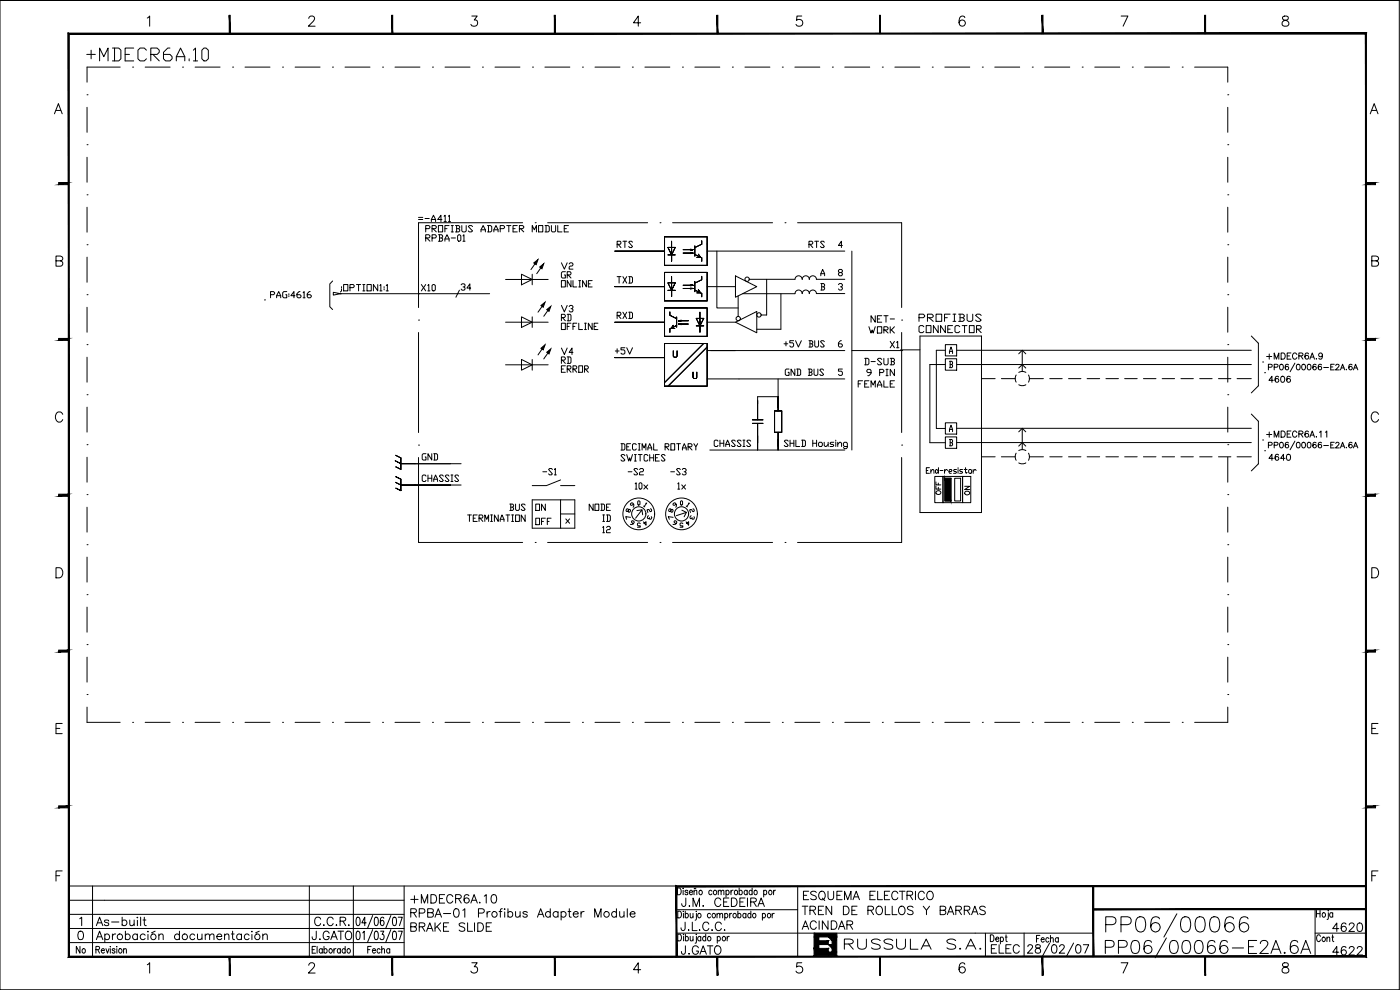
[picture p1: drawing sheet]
<svg xmlns="http://www.w3.org/2000/svg" width="420mm" height="297mm" viewBox="0 0 420 297" stroke-linecap="round" stroke-linejoin="round" font-family="sans-serif">
<!-- layer: 2 -->
<g fill="none" stroke="#000" stroke-width=".3">
<path d="M26.1 28.4h.1M26.1 20.1v4.6M26.1 32.2v7.5M69.8 20.1h.1M73.5 20.1h7.5M84.8 20.1h.1M88.6 20.1h7.5M99.8 20.1h.1M103.5 20.1h7.5M114.8 20.1h.1M118.5 20.1h7.5M129.8 20.1h.1"/>
<path d="M133.6 20.1h7.5M144.8 20.1h.1M148.5 20.1h7.5M159.8 20.1h.1M163.5 20.1h7.5M174.8 20.1h.1M178.6 20.1h7.5M189.8 20.1h.1M193.5 20.1h7.5M204.8 20.1h.1M208.5 20.1h7.5M219.8 20.1h.1"/>
<path d="M223.6 20.1h7.5M234.8 20.1h.1M238.5 20.1h7.5M249.8 20.1h.1M253.5 20.1h7.5M264.8 20.1h.1M268.6 20.1h7.5M279.8 20.1h.1M283.5 20.1h7.5M294.8 20.1h.1M298.5 20.1h7.5M309.8 20.1h.1"/>
<path d="M313.5 20.1h7.6M324.8 20.1h.1M328.5 20.1h7.5M339.8 20.1h.1M343.5 20.1h7.5M354.8 20.1h.1M358.5 20.1h10v4.6M368.5 28.4h.1M368.5 32.2v7.5M26.1 58.4h.1M26.1 43.4h.1M26.1 47.2v7.5"/>
<path d="M368.5 43.4h.1M368.5 58.4h.1M368.5 47.2v7.5M26.1 73.4h.1M26.1 62.2v7.5M26.1 77.2v7.5M368.5 73.4h.1M368.5 62.2v7.5M368.5 77.2v7.5M26.1 88.4h.1M26.1 92.2v7.5M368.5 88.4h.1"/>
<path d="M368.5 92.2v7.5M26.1 118.4h.1M26.1 103.4h.1M26.1 107.2v7.5M368.5 103.4h.1M368.5 118.4h.1M368.5 107.2v7.5M26.1 133.4h.1M26.1 122.2v7.5M26.1 137.2v7.5M368.5 133.4h.1M368.5 122.2v7.5"/>
<path d="M368.5 137.2v7.5M26.1 148.4h.1M26.1 152.2v7.5M280.5 142.9h2.5v7.9h-2.5zM283 142.9h5.9v7.9h-5.9zM283.6 143.5h1.8v6.8h-1.8zM286.5 143.5h1.8v6.8h-1.8zM288.9 142.9h2.4v7.9h-2.4zM368.5 148.4h.1M368.5 152.2v7.5M26.1 178.4h.1M26.1 163.4h.1"/>
<path d="M26.1 167.2v7.5M368.5 163.4h.1M368.5 178.4h.1M368.5 167.2v7.5M26.1 193.4h.1M26.1 182.1v7.6M26.1 197.2v7.5M368.5 193.4h.1M368.5 182.1v7.6M368.5 197.2v7.5M26.1 208.4h.1M26.1 212.2v4.5h10"/>
<path d="M39.8 216.7h.1M43.6 216.7h7.5M54.8 216.7h.1M58.5 216.7h7.5M69.8 216.7h.1M73.5 216.7h7.5M84.8 216.7h.1M88.6 216.7h7.5M99.8 216.7h.1M103.5 216.7h7.5M114.8 216.7h.1M118.5 216.7h7.5"/>
<path d="M129.8 216.7h.1M133.6 216.7h7.5M144.8 216.7h.1M148.5 216.7h7.5M159.8 216.7h.1M163.5 216.7h7.5M174.8 216.7h.1M178.6 216.7h7.5M189.8 216.7h.1M193.5 216.7h7.5M204.8 216.7h.1M208.5 216.7h7.5"/>
<path d="M219.8 216.7h.1M223.6 216.7h7.5M234.8 216.7h.1M238.5 216.7h7.5M249.8 216.7h.1M253.5 216.7h7.5M264.8 216.7h.1M268.6 216.7h7.5M279.8 216.7h.1M283.5 216.7h7.5M294.8 216.7h.1M298.5 216.7h7.5"/>
<path d="M309.8 216.7h.1M313.5 216.7h7.6M324.8 216.7h.1M328.5 216.7h7.5M339.8 216.7h.1M343.5 216.7h7.5M354.8 216.7h.1M368.5 208.4h.1M368.5 212.2v4.5h-10M245.7 281.1v1.2M245.7 283.4v1.2"/>
</g>
<!-- layer: SOSED_DECORATIVE -->
<g fill="none" stroke="#000" stroke-width=".3">
<path d="M160.6 79.1l-1.3 1.8M184.5 75.3h14.9h-14.9M199.4 79.6h12.8h-12.8M199.4 71.1v8.5v-8.5M200.4 76.5h2.2h-2.2M200.4 74.2h2.2h-2.2l1.1 2.3zM201.5 76.5l1.1-2.3-1.1 2.3M201.5 78.3v-3.3v3.3M201.5 72.4v5.9v-5.9M205 74.9h2.9h-2.9M205 75.9h2.9h-2.9M207.2 75.7l.7 .2-.7 .2"/>
<path d="M207.2 74.7l.7 .2-.7 .2M207.3 75.9h.6M207.3 74.9h.6M208.5 76.9v-3.1v3.1M209.1 77.2h1.2h-1.2M210.3 77.2l-.7-.9 .7 .9M210.6 77.4l-2.1-1 2.1 1M210.6 73.3l-2.1 1 2.1-1M210.6 78.4v-1v1M210.6 72.2v1.1v-1.1M212.2 71.1h-12.8h12.8M212.2 79.6v-6.4v6.4"/>
<path d="M212.2 73.2v-2.1v2.1M212.2 75.3h41.3M215.1 75.3v17.1h6.4M252.8 73.6h-1.2l.9-1.2v1.9M255.7 75.3v59.7M99.8 84.3l-.8 .9v6.8l.8 .9M102.2 88.1h44.7M151.7 83.8h12.8M151.7 96.7h12.8M156.5 82.3l3.2 1.5-3.2 1.7zM156.5 95.1l3.2 1.6-3.2 1.5zM159.7 82.3v3.2"/>
<path d="M159.7 95.1v3.1M162.3 80.4l-1.2 1.7M162.7 91.9l-1.2 1.8M164.4 93.2l-1.2 1.7M173.7 97v1.9h1.1M173.7 84.2h.5M173.7 86.1h.5M174 84.2v1.9M175.4 97h.6M175.4 98.9h.6M175.7 97v1.9M176 84.2v1.9l-1.2-1.9v1.9"/>
<path d="M176.6 85.2h.5M177.7 97v1.9l-1.1-1.9v1.9M177.7 84.2h-1.1v1.9h1.1M178.3 97.9h.6M179.5 97h-1.2v1.9h1.2M184.5 86h14.9h-14.9M184.5 96.7h14.9h-14.9M199.4 92.4h12.8h-12.8M199.4 90.3h12.8h-12.8M199.4 81.7v8.6v-8.6M199.4 94.5v-2.1v2.1M200.4 87.1h2.2h-2.2"/>
<path d="M200.4 84.9h2.2h-2.2l1.1 2.2zM201 99.7v-1v1M201 93.6v1l2.1 1-2.1-1zM201 98.7l2.1-1.1-2.1 1.1M201.4 98.5l.7-.9-.7 .9M201.5 87.1l1.1-2.2-1.1 2.2M201.5 83v6zM202.5 98.5h-1.1h1.1M203.1 98.2v-3.1v3.1M203.7 96.3l.8 .1M204.3 97.2h-.6h.6h-.6h.6h-.6h.6h-.6l.8 .2M204.5 96l-.8 .3h.6"/>
<path d="M204.5 97.1l-.8 .1M205 85.6h2.9h-2.9M205 86.6h2.9h-2.9M206.6 97.2h-2.9h2.9M206.6 96.3h-2.9h2.9M207.2 86.4l.7 .2-.7 .2M207.2 85.4l.7 .2-.7 .2M207.3 86.6h.6M207.3 85.6h.6M208.5 84.9l2.1-1v-1v1zM208.5 87.5v-3.1v3.1M209.1 87.9h1.2h-1.2"/>
<path d="M210.1 93.7v5.9v-5.9M210.1 99.6v-3.3v3.3M210.1 97.8l1.1-2.3-1.1 2.3M210.1 97.8l-1.1-2.3 1.1 2.3M210.3 87.9l-.7-1 .7 1M210.6 89.1v-1.1v1.1M210.6 88l-2.1-1 2.1 1M211.2 95.5h-2.2h2.2M211.2 97.8h-2.2h2.2M212.2 96.7h8.5l6.4-3.2v6.4l-6.4-3.2M212.2 92.4v8.5v-8.5M212.2 81.7h-12.8h12.8"/>
<path d="M212.2 90.3v-6.5v6.5M212.2 83.8v-2.1v2.1M212.2 86h8.5M220.7 82.8l6.4 3.2-6.4 3.2zM221.5 88.8v6.2M222.9 88.1h15.7M224.8 83.8h13.8a1.08 1.08 0 0 1 1.1-1.1 1.08 1.08 0 0 1 1 1.1 1.08 1.08 0 0 1 1.1-1.1 1.08 1.08 0 0 1 1.1 1.1M230.1 83.8v10.7h-1.7M234.4 88.1v10.7h-7.3M238.6 88.1a1.08 1.08 0 0 1 1.1-1.1 1.08 1.08 0 0 1 1 1.1 1.08 1.08 0 0 1 1.1-1.1 1.08 1.08 0 0 1 1.1 1.1M245 83.8h8.5M245 88.1h8.5"/>
<path d="M245 83.8a1.08 1.08 0 0 0-1.1-1.1 1.08 1.08 0 0 0-1 1.1M245 88a1.08 1.08 0 0 0-1.1-1 1.08 1.08 0 0 0-1 1.1M246.3 82.7v-.6l.6-1.3 .6 1.3v.6M246.3 85.1h.9l.3 .3-.3 .6M246.3 82.1h1.2M246.6 86h.6l.3 .7-.3 .3h-.9M246.6 85.1v1.9M251.6 85.4l.3-.3h.6l.3 .7-.6 .2M251.9 81.8l-.3-.7 .3-.3h.6l.3 .7-.3 .3h-.6l-.3 .3 .3 .6h.6l.3-.3-.3-.6M252.5 86l.3 .4-.3 .6h-.6l-.3-.3M151.7 109.5h12.8M156.5 107.9l3.2 1.6-3.2 1.6z"/>
<path d="M159.7 107.9v3.2M162.7 104.7l-1.2 1.8M164.4 105.9l-1.2 1.8M184.5 107.3h14.9h-14.9M199.4 100.9v-6.4v6.4M199.4 114.8l11.8-11.7-11.8 11.7M199.4 115.9h12.8h-12.8M199.4 103.1v12.8v-12.8M199.4 103.1h12.8M200.5 115.9l11.7-11.8-11.7 11.8M202.1 105.3v1.6l.2 .3h.6l.3-.3v-1.6v1.6l-.3 .3h-.6l-.2-.3zM208 111.7v1.6l.3 .3h.6l.2-.3v-1.6v1.6l-.2 .3h-.6l-.3-.3z"/>
<path d="M212.2 100.9h-12.8h12.8M212.2 115.9v-12.8v12.8M212.2 105.2h41.3M212.2 113.7h41.3M233.5 113.7v9.6v-4.3h-6.1v2.2M252.5 102.2h-.3l-.6 .7v.9l.3 .3h.6l.3-.3-.3-.6h-.9M252.8 110.7h-1.2v.7h.9l.3 .3v.6l-.3 .3h-.6l-.3-.3M255.7 105.2h14.9M120.3 139.1l-1.7-.9 1.7 .9M120.3 137.4l-1.7-.8 1.7 .8M124.6 139.1h-4.3h4.3M124.6 139.1h13.8"/>
<path d="M187.5 136.7l-.3-.3h-.6l-.2 .3 1.1 1.3-.3 .3h-.6l-.2-.3M188.1 136.4l.6 1.9 .3-.9 .2 .9 .6-1.9M190.7 136.4v1.9M192.1 136.4v1.9M194.4 136.7l-.3-.3h-.6l-.2 .3v1.3l.2 .3h.6l.3-.3M195 136.4v1.9M196.2 136.4v1.9M197.9 136.4h-1.2v1.9h1.2M199.6 136.7l-.3-.3h-.5l-.3 .3 1.1 1.3-.3 .3h-.5l-.3-.3M213 135h40.5M225.8 126h3.2h-3.2M227.4 127v5.9v-5.9"/>
<path d="M227.4 120.1v5.9v-5.9M229 127h-3.2h3.2M232.5 129.7v-6.4v6.4M232.5 123.3h2.1h-2.1M234.6 123.3v6.4v-6.4M234.6 129.7h-2.1h2.1M243.9 133h1.2M245.1 132.1v1.9M245.9 132.7h.6l.3 .3v.6l-.3 .4h-.6l-.2-.4v-.6zM247.4 132.7v.9l.2 .4h.3l.6-.7M248.5 132.7v1.3M250.2 132.7h-.8l-.3 .3 .3 .3h.6l.2 .3-.2 .4h-.9"/>
<path d="M250.8 132.1v.3M250.8 132.7v1.3M251.4 133.3l.6-.6h.3l.3 .3v1M251.4 132.7v1.3M254.3 134h-.9l-.3-.4v-.6l.3-.3h.6l.3 .3v1.3l-.3 .3h-.6l-.3-.3M120.3 140.8l-1.7-.8 1.7 .8M120.3 140.8v-3.4v3.4M120.3 143.8l-1.7-.9 1.7 .9M120.3 145.5l-1.7-.8 1.7 .8M120.3 143.8v3.4l-1.7-.8 1.7 .8zM124.6 145.5h-4.3h4.3M127.8 142.9l-.2-.4h-.6l-.3 .4v1.2l.3 .4h.6l.2-.4"/>
<path d="M128.4 142.5v2M128.4 143.5h1.2M129.6 142.5v2M130.2 144.5v-.7l.5-1.3 .6 1.3v.7M130.2 143.8h1.1M133.1 142.9l-.3-.4h-.6l-.3 .4 1.2 1.2-.3 .4h-.6l-.3-.4M134.7 142.9l-.2-.4h-.6l-.3 .4 1.1 1.2-.2 .4h-.6l-.3-.4M135.3 145.5h-10.7h13.8M135.3 142.5h.6M135.3 144.5h.6M135.6 142.5v2M137.6 142.9l-.2-.4h-.6l-.3 .4 1.1 1.2-.2 .4h-.6l-.3-.4"/>
<path d="M140.3 154.5h1.2M140.9 154.5v1.9M142 155.5h.6M143.2 154.5h-1.2v1.9h1.2M143.8 155.5h.9l.2-.3-.2-.7h-.9v1.9M144.1 155.5l.8 .9M145.5 156.4v-1.9l.6 1.3 .5-1.3v1.9M147.2 154.5h.6M147.2 156.4h.6M147.5 154.5v1.9M149.5 154.5v1.9l-1.1-1.9v1.9M150.1 156.4v-.6l.6-1.3 .6 1.3v.6"/>
<path d="M152.4 154.5v1.9M153.5 156.4h.6M153.8 154.5v1.9M154.7 154.5h1.2v1.9h-1.2zM157.6 154.5v1.9l-1.2-1.9v1.9M159.7 150h12.8v8.5h-12.8zM168.2 144l-4.2 1.7h-4.3M168.2 145.7h4.3M168.2 154.2h4.3M168.2 150v8.5M169.8 155.7l1.1 1.3M170.9 155.7l-1.1 1.3"/>
<path d="M192.7 153l-1.6 .2M192.9 154.5l-.2-1.5-1.9 2.5M206 153.7l-3 1"/>
<circle cx="221.6" cy="95.6" r=".66"/>
<circle cx="224.2" cy="83.8" r=".66"/>
<circle cx="227.8" cy="94.5" r=".66"/>
<circle cx="191.7" cy="154.2" r="4.8"/>
<circle cx="191.7" cy="154.2" r="2.14"/>
<circle cx="204.5" cy="154.2" r="4.8"/>
<circle cx="204.5" cy="154.2" r="2.14"/>
</g>
<!-- layer: SOSED_CIRCUIT -->
<g fill="none" stroke="#000" stroke-width=".3">
<path d="M156.8 66.8h-31.2v25.5M164.3 66.8h30.1M198.1 66.8h.1M201.8 66.8h30.1M235.6 66.8h.1M239.4 66.8h31.2v25.5M100 87.7l2.2 .4-2.2 .4zM102.2 88.1h.1M102.5 86.6v.7l-.3 .3M102.5 86v.3M103.1 85.4h1.3v1.9h-1.3zM105 86.3h1l.3-.6-.3-.3h-1v1.9"/>
<path d="M107 85.4h1.2M107.6 85.4v1.9M108.9 85.4h.6M108.9 87.3h.6M109.2 85.4v1.9M110.2 85.4h1.2v1.9h-1.2zM113.4 85.4v1.9l-1.3-1.9v1.9M114 85.7l.3-.3v1.9M114 87.3h.6M115.3 86v.3M115.3 86.6v.4M115.9 85.7l.3-.3v1.9"/>
<path d="M115.9 87.3h.6M125.6 96h.1M125.6 99.8v30M270.6 99.8v30M125.6 137.3v25.5h31.2M270.6 133.5h.1M270.6 137.3v25.5h-31.2M191.4 150.5l.2-.2 .5 .2v.8l-.3 .2-.4-.2zM192.2 157.1l-.3-.2-.6 .2 .2 .7h.7v.4h-.9M204.2 150.5l.2-.2 .5 .2v.8l-.3 .2-.4-.2zM204.9 157.1l-.2-.2-.6 .2 .2 .7h.6v.4h-.8M160.6 162.8h.1"/>
<path d="M164.3 162.8h30.1M198.1 162.8h.1M201.8 162.8h30.1M235.6 162.8h.1"/>
</g>
<!-- layer: SOSED_DECORATIVE -->
<path d="M160.2 78.9l1.3-1-.6 1.5zM162 80.1l1.2-1-.6 1.5zM162.3 91.7l1.3-1-.6 1.5zM164.1 92.9l1.2-1-.5 1.5zM162.3 104.5l1.3-1.1-.6 1.6zM164.1 105.7l1.2-1-.5 1.5z" fill="#000" stroke="#000" stroke-width=".3"/>
<!-- layer: 9 -->
<g fill="none" stroke="#000" stroke-width=".3">
<path d="M79.4 90h.1M81.2 88.4h.9l.3-.6-.3-.3h-.9v1.9M83 89.4v-.7l.7-1.2 .5 1.2v.7M83 88.7h1.2M86.1 87.5h-.9l-.4 .3v1.2l.4 .4h.9v-1h-.3M86.7 88.1v.3M86.7 88.7v.3M88.5 88.7h-1.2l.9-1.2v1.9M90 87.5h-.3l-.6 .6v.9l.4 .4h.5l.3-.7-.3-.3h-.9M91 87.8l.3-.3v1.9M91 89.4h.6M93.1 87.5h-.3l-.6 .6v.9l.3 .4h.6l.3-.4-.3-.6h-.9"/>
<path d="M380.7 110.2l.9-.1 .1-.7-1-.1v1.7M382.4 110.2l1-.1 .1-.7-1.1-.1v1.7M384.3 109.4l.2-.1a.88 .88 0 0 1 .7 .8 .88 .88 0 0 1-.7 .9l-.2-.1-.3-.6zM386.7 109.5l-.1-.1a.83 .83 0 0 0-1 .6 .83 .83 0 0 0 .6 1 .53 .53 0 0 0 .5-.5 .53 .53 0 0 0-.4-.6 .53 .53 0 0 0-.6 .5M388.6 109l-1.4 2.5M389.3 109.4l.3-.1a.88 .88 0 0 1 .6 .8 .88 .88 0 0 1-.6 .9l-.3-.1-.3-.6zM390.9 109.4l.3-.1a.88 .88 0 0 1 .6 .8 .88 .88 0 0 1-.6 .9l-.3-.1-.2-.6zM392.6 109.4l.2-.1a.87 .87 0 0 1 .7 .8 .87 .87 0 0 1-.7 .9l-.5-.7zM395 109.5l-.1-.1a.83 .83 0 0 0-1 .6 .83 .83 0 0 0 .6 1 .53 .53 0 0 0 .5-.5 .53 .53 0 0 0-.4-.6 .53 .53 0 0 0-.6 .5M396.6 109.5l-.1-.1a.83 .83 0 0 0-1 .6 .83 .83 0 0 0 .6 1 .53 .53 0 0 0 .6-.5 .53 .53 0 0 0-.5-.6 .53 .53 0 0 0-.6 .5M399.4 110.1h.6M400.4 109.3h-1v1.7h1"/>
<path d="M400.9 109.7a.51 .51 0 0 1 .5-.4 .51 .51 0 0 1 .5 .3l-.3 .6-.8 .8h1.2M402.3 111l.6-1.7 .7 1.7M402.5 110.4h.9M404.1 110.8v.2zM405.8 109.5l-.1-.1a.83 .83 0 0 0-1 .6 .83 .83 0 0 0 .6 1 .53 .53 0 0 0 .5-.5 .53 .53 0 0 0-.4-.6 .53 .53 0 0 0-.6 .5M406.2 111l.6-1.7 .7 1.7M406.4 110.4h.8M380.7 133.6l.9-.1 .2-.5-.4-.3h-.7v1.7M382.4 133.6l1-.1 .1-.5-.4-.3h-.7v1.7M384.3 132.8l.2-.1a.88 .88 0 0 1 .7 .8 .88 .88 0 0 1-.7 .9l-.2-.1-.3-.6zM386.7 132.9l-.3-.2a.81 .81 0 0 0-.8 .9 .81 .81 0 0 0 .9 .7 .54 .54 0 0 0 0-.9 .54 .54 0 0 0-.8 .4M388.6 132.4l-1.4 2.5"/>
<path d="M389.3 132.8l.3-.1a.88 .88 0 0 1 .6 .8 .88 .88 0 0 1-.6 .9l-.3-.1-.3-.6zM390.9 132.8l.3-.1a.88 .88 0 0 1 .6 .8 .88 .88 0 0 1-.6 .9l-.3-.1-.2-.6zM392.6 132.8l.2-.1a.87 .87 0 0 1 .7 .8 .87 .87 0 0 1-.7 .9l-.5-.7zM395 132.9l-.4-.2a.81 .81 0 0 0-.7 .9 .81 .81 0 0 0 .9 .7 .53 .53 0 0 0 0-.9 .53 .53 0 0 0-.8 .4M396.6 132.9l-.1-.1a.84 .84 0 0 0-1 .4 .84 .84 0 0 0 .4 1.1 .53 .53 0 0 0 .7-.2 .53 .53 0 0 0-.4-.8 .53 .53 0 0 0-.6 .5M400.4 132.7h-1v1.7h1M400.9 133.1a.51 .51 0 0 1 .5-.4 .51 .51 0 0 1 .5 .3l-.3 .6-.8 .8h1.2M402.3 134.4l.6-1.7 .7 1.7M402.5 133.8h.9M404 134.3h.2zM405.8 132.9l-.3-.2a.81 .81 0 0 0-.8 .9 .81 .81 0 0 0 .9 .7 .53 .53 0 0 0 0-.9 .53 .53 0 0 0-.8 .4M406.2 134.4l.6-1.7 .7 1.7"/>
<path d="M406.4 133.8h.8"/>
</g>
<!-- layer: 0 -->
<g fill="none" stroke="#000" stroke-width=".3">
<path d="M270.3 105h5.8M276.1 100.8h18.5v53h-18.5zM283.7 109.4h-4.6v23.4h4.6M283.7 105.1h-2.7v23.5h2.7M287.1 109.4h88.4M287.1 105.1h88.4M294.6 113.6h4.1M300.5 113.6h4.2M305.7 110.4l1.1-1 1 1M305.7 106.2l1.1-1.1 1 1.1M306.8 105.1v6.4M308.9 113.6h4.2"/>
<path d="M315 113.6h3.8M320.7 113.6h3.7M326.3 113.6h3.7M331.9 113.6h3.8M337.5 113.6h3.8M343.2 113.6h3.7M348.8 113.6h3.7M354.4 113.6h3.7M360 113.6h3.8M365.7 113.6h3.7M371.3 113.6h4.2M375.5 100.8l2.2 2.2v12.8l-2.2 2.1"/>
<path d="M287.1 132.8h88.4M287.1 128.5h88.4M294.6 137.1h4.1M300.5 137.1h4.2M305.7 133.8l1.1-1 1 1M305.7 129.6l1.1-1.1 1 1.1M306.8 128.5v6.4M308.9 137.1h4.2M315 137.1h3.8M320.7 137.1h3.7M326.3 137.1h3.7M331.9 137.1h3.8"/>
<path d="M337.5 137.1h3.8M343.2 137.1h3.7M348.8 137.1h3.7M354.4 137.1h3.7M360 137.1h3.8M365.7 137.1h3.7M371.3 137.1h4.2M375.5 124.2l2.2 2.2v12.8l-2.2 2.1M278 141.2h.5M278.9 140.3h-.9v1.7h.9M279.4 141.5l.4-.6h.3l.2 .3v.8M279.4 140.9v1.1"/>
<path d="M281 140.9l.6 .6-.4 .5-.4-.3zM281.6 140.3v1.7M282.1 141.2h.9M283.5 140.9v1.1M284.4 141.2l-.5-.3-.4 .6M284.8 141.5h.7l.2-.3-.2-.3h-.5l-.2 .3 .2 .8h.5M287.1 140.9h-.7l-.2 .3 .9 .5-.2 .3h-.7M287.5 140.3v.3M287.5 140.9v1.1M288.9 140.9h-.7l-.2 .3 .9 .5-.2 .3h-.7M289.3 140.9h.9M289.8 140.3v1.4l.2 .3 .2-.3"/>
<path d="M290.9 140.9h.5l.2 .3-.2 .8h-.5l-.2-.3zM292.1 140.9v1.1M292.9 141.2l-.4-.3-.4 .6"/>
</g>
<!-- layer: 102 -->
<g fill="none" stroke="#000" stroke-width=".3">
<path d="M283.7 103.4h3.4v3.4h-3.4zM283.7 107.6h3.4v3.5h-3.4zM284.9 106.1l.5-2 .5 2M284.9 108.4h.8l.2 .3-.2 .7M284.9 105.4h1M285.2 109.4h.5l.2 .6-.2 .3h-.8M285.2 108.4v1.9M305 112.5l-.3 .9 .3 1.3M305.7 115.4l1.3 .3 .9-.3M305.7 111.7l1.3-.2 .9 .2M308.7 112.5l.2 .9-.2 1.3M283.7 131.1h3.4v3.4h-3.4z"/>
<path d="M283.7 126.9h3.4v3.3h-3.4zM284.9 131.9h.8l.2 .3-.2 .6M284.9 129.5v-.7l.5-1.2 .5 1.2v.7M284.9 128.8h1M285.2 132.8h.5l.2 .7-.2 .3h-.8M285.2 131.9v1.9M305 136l-.3 .8 .3 1.3M305.7 138.9l1.3 .3 .9-.3M305.7 135.2l1.3-.3 .9 .3M308.7 136l.2 .8-.2 1.3"/>
</g>
<!-- layer: 2 -->
<g fill="#000" stroke="#000" stroke-width=".3">
<path d="M248.6 283.4h1.1v1.2zM248.6 281.1h1.1v1.2z"/>
<path d="M283.5 143.5l1.9 6.8v-6.8zM283.5 143.5l1.9 6.8h-1.9z"/>
<path d="M245.7 281.1l-1.4 3.5h1.4zM244.3 281.1h1.4l-1.4 3.5z"/>
<path d="M245.7 282.3v1.1l2.9-1.1zM245.7 283.4l2.9-1.1v1.1z"/>
<path d="M244.3 286.8l4.3-2.2v2.2zM244.3 284.6v2.2l4.3-2.2z"/>
<path d="M249.7 281.1v4.6l1.4-4.6zM251.1 281.1v4.6h-1.4z"/>
<path d="M248.6 285.7l2.5 1.1v-1.1zM248.6 285.7l2.5 1.1h-2.5z"/>
</g>
<!-- layer: 1 -->
<g fill="none" stroke="#000" stroke-width=".3">
<path d="M44.2 5.4l.7-.6v3.1M92.7 5.5l.6-.7h.6l.4 .3a.99 .99 0 0 1-.3 1.3l-1.5 1.5h2.1M141.6 4.8h1.6l-.9 1.2a.96 .96 0 0 1 1.1 1.1 .96 .96 0 0 1-1.3 .8l-.5-.2-.3-.4M192.3 6.8h-2.2l1.5-2v3.1M240.6 4.8h-1.4l-.1 1.3a1.08 1.08 0 0 1 1.6 0 1.08 1.08 0 0 1-.3 1.6 1.08 1.08 0 0 1-1.5-.4M289.6 5.3a.81 .81 0 0 0-1.3-.3 1.77 1.77 0 0 0 .4 2.9 .94 .94 0 0 0 1-.9 .94 .94 0 0 0-.9-1 .94 .94 0 0 0-1 .8M336.5 4.8h2l-1.4 3.1M385.1 5a.61 .61 0 0 0 .2 1 1.1 1.1 0 0 1 1.3 .4 1.1 1.1 0 0 1-.1 1.3 1.27 1.27 0 0 1-1.7-.4 1.15 1.15 0 0 1 1.4-1.3 .64 .64 0 0 0 .3-1l-.4-.2zM16.3 34.1l1.2-3 1.2 3M16.8 33.1h1.4M411.2 34.1l1.2-3 1.2 3M411.7 33.1h1.4"/>
<path d="M16.8 78.3l1.7-.2a.68 .68 0 0 0 0-1.1l-1.7-.2v3.1h1.3a.81 .81 0 0 0 .8-.8 .81 .81 0 0 0-.8-.8M411.7 78.3l1.7-.2a.68 .68 0 0 0 0-1.1l-1.7-.2v3.1h1.3a.8 .8 0 0 0 .7-.5 .8 .8 0 0 0-.1-.8l-.6-.3M18.8 124.3a1.14 1.14 0 0 0-1.2-.7 1.14 1.14 0 0 0-1 1.1v.8a1.13 1.13 0 0 0 .9 1.2 1.13 1.13 0 0 0 1.3-.8M413.7 124.3a1.14 1.14 0 0 0-1.3-.7 1.14 1.14 0 0 0-.9 1.1v.8a1.13 1.13 0 0 0 .9 1.2 1.13 1.13 0 0 0 1.3-.8M16.8 170.3h1a1.62 1.62 0 0 1 1.1 1.6 1.62 1.62 0 0 1-1.1 1.5h-1zM411.7 170.3h1a1.62 1.62 0 0 1 1.1 1.6 1.62 1.62 0 0 1-1.1 1.5h-1zM16.8 218.6h1.1M18.7 217.1h-1.9v3h1.9M411.7 218.6h1.1M413.6 217.1h-1.9v3h1.9M16.8 262.7h1.1M18.7 261.3h-1.9v3.1"/>
<path d="M20.7 270.1h100.6M20.7 274.3h100.6M20.7 278.6h100.6M20.8 265.8h182.2M27.8 265.8v21.2M92.8 265.8v21.2M106 265.8v21.2M121.3 265.8v21.2M203 273h36.4M203 280h125.1M203.3 266.4a1.02 1.02 0 0 1 1.2 1 1.02 1.02 0 0 1-1.2 1.1zM203.4 273.4a1.02 1.02 0 0 1 1.1 1 1.02 1.02 0 0 1-1.1 1z"/>
<path d="M205 266.4v.2zM205.1 274.1v1.3M205.7 274.3l.1-.2a.6 .6 0 0 1 .8 .6 .6 .6 0 0 1-.8 .6l-.1-.2M205.7 273.4v2M207.1 274.1l.1 1.2 .4 .1 .4-.4M208 274.1v1.3M209 274.1v1.6l-.4 .4M213.2 274.3l-.1-.2a.61 .61 0 0 0-.8 .6 .61 .61 0 0 0 .8 .6l.1-.2M215.2 274.4l.4-.3h.3l.1 1.3M215.2 274.1v1.3M216 274.4l.4-.3h.4l.1 1.3M217.5 274.3l.2-.2a.6 .6 0 0 1 .7 .6 .6 .6 0 0 1-.7 .6l-.2-.2"/>
<path d="M217.5 274.1v2M219 274.1v1.3M221.4 274.3l.2-.2a.6 .6 0 0 1 .8 .6 .6 .6 0 0 1-.8 .6l-.2-.2M221.4 273.4v2M221.8 266.4v2.1M223.9 274.3l-.2-.2a.6 .6 0 0 0-.8 .6 .6 .6 0 0 0 .8 .6l.2-.2M223.9 274.1v1.3M225.3 274.3l-.1-.2a.6 .6 0 0 0-.8 .6 .6 .6 0 0 0 .8 .6l.1-.2M225.3 273.4v2M225.7 266.4v2.1M228.8 274.3l.2-.2a.6 .6 0 0 1 .8 .6 .6 .6 0 0 1-.8 .6l-.2-.2M228.8 274.1v2"/>
<path d="M231.7 274.1v1.3M232.7 267.1l-.3 .1-.2 .5M239.4 265.9v21.1M307.3 280v7M394.7 280h15.3M394.7 272.7v14.3M395.1 273.2v2M395.1 274.1h1.1M396.2 273.2v2M398.7 273.2v.1zM411.7 262.7h1.1M413.6 261.3h-1.9v3.1"/>
<path d="M20.7 282.8h100.6M28.8 284.9l.9-.1 .1-.7-1-.1v2M29.3 284.9l.6 1.1M30.4 285.2h.9l-.1-.4a.59 .59 0 0 0-.8 .5 .59 .59 0 0 0 .8 .6l.1-.2M31.8 284.6l.5 1.4 .4-1.4M33.1 284v.1zM33.1 284.6v1.4M34.5 284.9l-.3-.3-.5 .1v.4l.7 .3 .1 .3-.3 .3-.5-.3M35.1 284v.1zM35.1 284.6v1.4M37.1 285l.4-.4 .3 .1 .1 1.3M37.1 284.6v1.4"/>
<path d="M44.2 289.5l.7-.6v3.1M92.7 289.6l.1-.4 .5-.3h.6l.4 .3a.99 .99 0 0 1-.3 1.3l-1.5 1.5h2.1M94.7 284h-1v2h1M95.2 284v2M96.7 284.9a.63 .63 0 0 0-1 .3 .63 .63 0 0 0 .7 .8l.3-.3M96.7 284.6v1.4M97.2 284.9a.63 .63 0 0 1 1.1 .3 .63 .63 0 0 1-.7 .8l-.4-.3M97.2 284v2M100.2 284.6v1.4M102.2 284.9a.58 .58 0 0 0-.9-.1 .58 .58 0 0 0 0 .9l.3 .3 .6-.3M102.2 284.6v1.4M103.6 284.9a.57 .57 0 0 0-.9-.1 .57 .57 0 0 0 0 .9l.4 .3 .5-.3"/>
<path d="M103.6 284v2M110.4 284.9h.6M111.4 284h-1v2M111.8 285.2h.9a.48 .48 0 0 0-.5-.6 .48 .48 0 0 0-.4 .6l.3 .8 .6-.3M114.1 284.9a.58 .58 0 0 0-.9-.1 .58 .58 0 0 0 0 .9l.3 .3 .6-.3M114.6 285l.3-.4 .4 .1 .1 1.3M114.6 284v2M117 284.9a.63 .63 0 0 0-1.1 .3 .63 .63 0 0 0 .7 .8l.4-.3M117 284.6v1.4M141.6 288.9h1.6l-.9 1.2a.98 .98 0 0 1 1.1 1.1 .98 .98 0 0 1-1.3 .8l-.5-.2-.3-.4M192.3 290.9h-2.2l1.5-2v3.1M203.4 280.3a1.02 1.02 0 0 1 1.1 1 1.02 1.02 0 0 1-1.1 1z"/>
<path d="M205.1 280.3v.2zM205.7 280.3v2M209 280.3v.2zM211.8 280.3v2M240.6 288.9h-1.4l-.1 1.3a1.08 1.08 0 0 1 1.6 0 1.08 1.08 0 0 1-.3 1.6 1.08 1.08 0 0 1-1.5-.4M289.6 289.3a.81 .81 0 0 0-1.3-.3 1.74 1.74 0 0 0 .5 3 .95 .95 0 0 0 .9-1 .95 .95 0 0 0-.9-.9 .95 .95 0 0 0-1 .8M297.2 280.5a1.09 1.09 0 0 1 1.1 .7 1.09 1.09 0 0 1-.3 1.2l-.8 .1zM301.9 280.5v1.6l.4 .4M311.1 281.6h.6M312.1 280.7h-1v2M312.5 281.9h.9a.47 .47 0 0 0-.5-.6 .47 .47 0 0 0-.4 .6l.3 .8 .6-.3M314.8 281.6a.58 .58 0 0 0-.9-.1 .58 .58 0 0 0 0 .9l.3 .3 .6-.3"/>
<path d="M315.3 281.7l.3-.4 .4 .1 .1 1.3M315.3 280.7v2M317.6 281.6a.57 .57 0 0 0-.8-.1 .57 .57 0 0 0 0 .9l.3 .3 .5-.3M317.6 281.3v1.4M336.5 288.9h2l-1.4 3.1M385.1 289a.6 .6 0 0 0 .2 1.1 1.1 1.1 0 0 1 1.2 .4 1.1 1.1 0 0 1 0 1.3 1.18 1.18 0 0 1-1.7-.4 1.18 1.18 0 0 1 1.4-1.3 .63 .63 0 0 0 .3-1.1l-.4-.1z"/>
<circle cx="209.9" cy="274.7" r=".62"/>
<circle cx="214.2" cy="274.7" r=".62"/>
<circle cx="220.5" cy="274.7" r=".62"/>
<circle cx="226.4" cy="274.7" r=".62"/>
<circle cx="230.8" cy="274.7" r=".62"/>
<circle cx="36.1" cy="285.2" r=".62"/>
<circle cx="99.2" cy="285.2" r=".62"/>
<circle cx="104.6" cy="285.2" r=".62"/>
</g>
<g fill="#000" stroke="#000" stroke-width=".3">
<path d="M68.8 4.6v5.5h.3zM68.8 4.6h.3v5.5z"/>
<path d="M117.6 4.6v5.5h.3zM117.6 4.6h.3v5.5z"/>
<path d="M166.4 4.6v5.5h.3zM166.4 4.6h.3v5.5z"/>
<path d="M215.1 4.6v5.5h.3zM215.1 4.6h.3v5.5z"/>
<path d="M263.9 4.6v5.5h.3zM263.9 4.6h.3v5.5z"/>
<path d="M312.7 4.6v5.5h.3zM312.7 4.6h.3v5.5z"/>
<path d="M361.5 4.6v5.5h.3zM361.5 4.6h.3v5.5z"/>
<path d="M17.6 54.8v.6l2.9-.6zM17.6 55.4l2.9-.6v.6z"/>
<path d="M410 54.8v.6l2.8-.6zM410 55.4l2.8-.6v.6z"/>
<path d="M17.6 101.5v.6l2.9-.6zM17.6 102.1l2.9-.6v.6z"/>
<path d="M410 101.5v.6l2.8-.6zM410 102.1l2.8-.6v.6z"/>
<path d="M17.6 148.3v.6l2.9-.6zM17.6 148.9l2.9-.6v.6z"/>
<path d="M410 148.3v.6l2.8-.6zM410 148.9l2.8-.6v.6z"/>
<path d="M17.6 195.1v.6l2.9-.6zM17.6 195.7l2.9-.6v.6z"/>
<path d="M410 195.1v.6l2.8-.6zM410 195.7l2.8-.6v.6z"/>
<path d="M17.6 241.8v.6l2.9-.6zM17.6 242.4l2.9-.6v.6z"/>
<path d="M410 241.8v.6l2.8-.6zM410 242.4l2.8-.6v.6z"/>
<path d="M328.1 272.7v.3l81.9-.3zM328.1 273l81.9-.3v.3z"/>
<path d="M328 265.9l.3 21.1v-21.1zM328 265.9l.3 21.1h-.3z"/>
<path d="M203.2 266.1h206.8v-.3zM202.9 265.8h207.1l-206.8 .3zM202.9 265.8l.3 21.2v-20.9zM202.9 265.8l.3 21.2h-.3z"/>
<path d="M20.5 9.9v277.3l.3-.3zM20.5 9.9l.3 .3v276.7zM20.5 9.9l.3 .3 389.3-.3zM20.8 10.2l389.3-.3-.3 .3zM410.1 9.9l-.3 .3 .3 277zM409.8 10.2l.3 277-.3-.3zM20.5 287.2h389.6l-.3-.3zM20.5 287.2l.3-.3h389z"/>
<path d="M68.8 287.1v5.5h.3zM68.8 287.1h.3v5.5z"/>
<path d="M117.6 287.1v5.5h.3zM117.6 287.1h.3v5.5z"/>
<path d="M166.4 287.1v5.5h.3zM166.4 287.1h.3v5.5z"/>
<path d="M215.1 287.1v5.5h.3zM215.1 287.1h.3v5.5z"/>
<path d="M263.9 287.1v5.5h.3zM263.9 287.1h.3v5.5z"/>
<path d="M312.7 287.1v5.5h.3zM312.7 287.1h.3v5.5z"/>
<path d="M361.5 287.1v5.5h.3zM361.5 287.1h.3v5.5z"/>
</g>
<!-- layer: 10 -->
<g fill="none" stroke="#000" stroke-width=".3">
<path d="M23.7 279.5a.82 .82 0 0 1 1.2 .4 1.21 1.21 0 0 1 .1 1.4 1.21 1.21 0 0 1-1.3 .5 2.13 2.13 0 0 1 0-2.3zM23.9 275.7l.6-.5v2.5M37.6 279.4v2.5M53.8 279.4v2.5M69.8 279.4v2.1l.1 .3 .5 .1M75.6 279.4v.2zM77.8 279.4l-1.1 .5M107.1 275.3l.4-.1a1.71 1.71 0 0 1 0 2.5h-.1a2.13 2.13 0 0 1-.3-2.4zM108.8 279.9l.5-.5v2.5M109.9 276.9h-1.3l.9-1.7v2.5M111.8 274.7l-1.5 3.9M111.8 278.9l-1.5 3.9"/>
<path d="M112.6 275.3l.4-.1a1.71 1.71 0 0 1 0 2.5h-.2a2.13 2.13 0 0 1-.2-2.4zM112.6 279.5l.4-.1a1.72 1.72 0 0 1 0 2.5h-.2a2.05 2.05 0 0 1-.2-2.4zM114.2 279.4h1l-.5 1a.74 .74 0 0 1 .5 1 .74 .74 0 0 1-1.1 .3l-.1-.2M115.2 275.5l-.1-.2-.4-.1a1.55 1.55 0 0 0 .1 2.5 .86 .86 0 0 0 .5-.8 .86 .86 0 0 0-.6-.8l-.5 .4-.1 .4M117.3 274.7l-1.6 3.9M117.3 278.9l-1.6 3.9M118 275.3l.4-.1a1.47 1.47 0 0 1 .5 2l-.2 .4-.4 .1a2.13 2.13 0 0 1-.3-2.4zM118 279.5l.4-.1a2.05 2.05 0 0 1 .3 2.4l-.4 .1a2.05 2.05 0 0 1-.3-2.4zM119.5 275.2h1.2l-.8 2.5M119.5 279.4h1.2l-.8 2.5M123.3 273.8l1.5-.1 .2-.3-.2-.5-1.5-.2v2.5M125.8 274h1.1a.67 .67 0 0 0 .6-.5 .67 .67 0 0 0-.2-.7l-1.5-.1v2.5"/>
<path d="M128.4 273.8l1.4-.1 .2-.3v-.5l-1.6-.2v2.5h1.1l.5-.3v-.8l-.5-.3M130.6 275.2l.9-2.5 1 2.5M136.5 272.8a.8 .8 0 0 1 1.2 .3 1.31 1.31 0 0 1-.9 2.1 1.61 1.61 0 0 1-.3-2.4zM138.9 273.1l.6-.4v2.5M143.6 274h1.1a.68 .68 0 0 0 .6-.4 .68 .68 0 0 0-.1-.7l-1.6-.2v2.5M146.2 273.5v1.7M150.7 272.7l-.4 .1-.1 .3v2.1M151.5 273.6v1.6M152.4 273.8a.81 .81 0 0 1 1.2-.1 .81 .81 0 0 1 0 1.2 .81 .81 0 0 1-1.2-.1M152.4 272.7v2.5M154.7 273.5l.2 1.6 .6 .1 .6-.5M156.1 273.5v1.7"/>
<path d="M158.2 273.8a.78 .78 0 0 0-1.3 0l.4 .4 .8 .3 .1 .3a.73 .73 0 0 1-.6 .4 .73 .73 0 0 1-.7-.4M161.3 275.2l1-2.5 .9 2.5M161.6 274.3h1.3M165.1 273.8a.81 .81 0 0 0-1.1-.1 .81 .81 0 0 0 0 1.2 .81 .81 0 0 0 1.1-.1M165.1 272.7v2.5M167.5 273.8a.82 .82 0 0 0-1.2-.1 .82 .82 0 0 0 0 1.2 .82 .82 0 0 0 1.2-.1M167.5 273.5v1.7M168.4 273.8a.82 .82 0 0 1 1.2-.1 .82 .82 0 0 1 0 1.2 .82 .82 0 0 1-1.2-.1M168.4 273.5v2.5M170.5 273.5h.8M170.9 272.7v2.4l.5 .1M172 274.2h1.5a.81 .81 0 0 0-1.4-.4 .81 .81 0 0 0 .5 1.4h.4l.5-.4"/>
<path d="M174.4 273.5v1.7M175.3 273.5a.79 .79 0 0 0-.9 .7M178.5 275.2v-2.5l1 2.5 .9-2.5v2.5M185 273.8a.81 .81 0 0 0-1.2-.1 .81 .81 0 0 0 0 1.2 .81 .81 0 0 0 1.2-.1M185 272.7v2.5M186 273.5l.1 1.6 .6 .1 .6-.5M187.3 273.5v1.7M188.3 272.7v2.5M189.1 274.2h1.5a.81 .81 0 0 0-.9-.6 .81 .81 0 0 0-.7 .8 .81 .81 0 0 0 .7 .8l.9-.4M205.6 276.7l-.1 2.3-.4 .2-.5-.1-.2-.7M206.7 279v.2zM207.8 276.7v2.5h1.4"/>
<path d="M209.8 279.1h.3zM212.7 277.3a.94 .94 0 0 0-1-.6 .94 .94 0 0 0-.8 .9v.6a.93 .93 0 0 0 .8 1 .93 .93 0 0 0 1-.6M213.6 279.1h.2zM216.5 277.3a.94 .94 0 0 0-1.1-.6 .94 .94 0 0 0-.7 .9v.6a.93 .93 0 0 0 .7 1 .93 .93 0 0 0 1.1-.6M217.3 279.1h.3zM28.9 281.9l1-2.5 1 2.5M29.3 281.1h1.2M31.5 280.6a.81 .81 0 0 1 1.1-.1 .81 .81 0 0 1 0 1.2 .81 .81 0 0 1-1.1-.1M31.5 280.2v2.6M33.7 280.2v1.7M37.6 280.6a.81 .81 0 0 1 1.2-.1 .81 .81 0 0 1 0 1.2 .81 .81 0 0 1-1.2-.1M41.2 280.6a.81 .81 0 0 0-1.2-.1 .81 .81 0 0 0 0 1.2 .81 .81 0 0 0 1.2-.1"/>
<path d="M41.2 280.2v1.7M43.6 280.6a.82 .82 0 0 0-1.3-.1 .82 .82 0 0 0 0 1.2 .82 .82 0 0 0 1.3-.1M44.4 280.4v1.5M47.7 280.7l.6-.5 .6 .2 .1 1.5M47.7 280.2v1.7M53.8 280.6a.82 .82 0 0 0-1.2-.1 .82 .82 0 0 0 0 1.2 .82 .82 0 0 0 1.2-.1M58.4 280.6a.81 .81 0 0 0-1.2-.1 .81 .81 0 0 0 0 1.2 .81 .81 0 0 0 1.2-.1M59.3 280.2l.1 1.6a.92 .92 0 0 0 1.2-.3M60.6 280.2v1.7M61.6 280.7l.6-.5 .6 .2 .1 1.5M61.6 280.2v1.7M62.9 280.7l.6-.5 .6 .2 .1 1.5"/>
<path d="M65.1 281h1.4a.79 .79 0 0 0-1.1-.7 .79 .79 0 0 0-.2 1.3l.5 .3 .8-.3M67.4 280.7l.6-.5 .6 .2 .1 1.5M67.4 280.2v1.7M69.4 280.2h.9M72.5 280.6a.81 .81 0 0 0-1.2-.1 .81 .81 0 0 0 0 1.2 .81 .81 0 0 0 1.2-.1M72.5 280.2v1.7M74.8 280.6a.81 .81 0 0 0-1.2-.1 .81 .81 0 0 0 0 1.2 .81 .81 0 0 0 1.2-.1M75.6 280.4v1.5M78.9 280.7l.6-.5 .6 .2 .1 1.5M78.9 280.2v1.7M308.5 284l.1-.3 .3-.3 .9 .3a.78 .78 0 0 1-.3 1.1l-1.1 1.2h1.6M310.9 283.6l-.1 .4 .3 .4a.85 .85 0 0 1 1.1 .4 .85 .85 0 0 1-.3 1.1 .85 .85 0 0 1-1.1-.2 .91 .91 0 0 1 .1-.9 .91 .91 0 0 1 .9-.4 .51 .51 0 0 0 .3-.8z"/>
<path d="M315 282.9l-2.1 3.9M315.9 283.6a.77 .77 0 0 1 1.2 .3 1.32 1.32 0 0 1-.8 2.1 1.61 1.61 0 0 1-.4-2.4zM318 284l.5-.6 .8 .3a.81 .81 0 0 1-.2 1.1l-1.2 1.2h1.6M322.2 282.9l-2.1 3.9M323.1 283.6a.8 .8 0 0 1 1.2 .3l.1 .6a1.08 1.08 0 0 1-.9 1.5 1.69 1.69 0 0 1-.4-2.4zM325.1 283.4h1.6l-1.1 2.6M350.1 281.4l-3.4 6M378.2 283.1l.2-.5a1.26 1.26 0 0 1 1.9 0 1.22 1.22 0 0 1-.4 1.6l-1.8 1.9h2.6M381.4 286.1l1.5-3.9 1.5 3.9M382 284.8h1.8M385.4 285.9l.1-.2 .2 .2-.2 .2zM389.5 282.7a1.15 1.15 0 0 0-1.1-.5 1.15 1.15 0 0 0-1 .7 2.89 2.89 0 0 0 .4 3 1.21 1.21 0 0 0 1.7-.5 1.21 1.21 0 0 0-.8-1.7 1.21 1.21 0 0 0-1.5 1.1"/>
<path d="M390.4 286.1l1.5-3.9 1.5 3.9M390.9 284.8h1.9"/>
<circle cx="148.4" cy="274.3" r=".83"/>
<circle cx="182" cy="274.3" r=".84"/>
<circle cx="36" cy="281.1" r=".85"/>
<circle cx="46" cy="281.1" r=".84"/>
<circle cx="55.5" cy="281.1" r=".85"/>
<circle cx="77.2" cy="281.1" r=".84"/>
</g>
<!-- layer: DIBUJO -->
<path d="M0 .1v296.9h419.9v-296.9h-419.9h419.9M419.9 .1h.1M0 297h419.9" fill="none" stroke="#000" stroke-width=".3"/>
<text font-size="11" x="330.6" y="282.2">PP06/00066</text>
<text font-size="7.5" x="24.7" y="19.4">+MDECR6A.10</text>
<text font-size="6.6" x="252.2" y="286.1">RUSSULA S.A.</text>
<g font-size="6.2">
<text x="122.1" y="272.3">+MDECR6A.10</text>
<text x="239.9" y="271.3">ESQUEMA ELECTRICO</text>
<text x="122.1" y="280.8">BRAKE SLIDE</text>
<text x="398.6" y="280.8">4620</text>
<text x="92.4" y="283.3">J.GATO</text>
</g>
<g font-size="5.7">
<text x="203.2" y="273">J.M. CEDEIRA</text>
<text x="239.5" y="275.5">TREN DE ROLLOS Y BARRAS</text>
<text x="27.5" y="279">As-built</text>
<text x="93.1" y="279">C.C.R.</text>
<text x="239.5" y="280.1">ACINDAR</text>
<text x="203.2" y="287.5">J.GATO</text>
<text x="296.3" y="287.2">ELEC</text>
<text x="398.6" y="287.9">4622</text>
</g>
<g font-size="5.3">
<text x="126.6" y="70.9">PROFIBUS ADAPTER MODULE</text>
<text x="126.6" y="73.7">RPBA-01</text>
<text x="125.2" y="88.5">X10</text>
<text x="167.2" y="94.9">V3</text>
<text x="259.6" y="101.2">WORK</text>
<text x="260.3" y="98.1">NET-</text>
<text x="274.5" y="100.9">CONNECTOR</text>
<text x="274.5" y="97.7">PROFIBUS</text>
<text x="183.4" y="107.6">+5V</text>
<text x="233.9" y="105.5">+5V BUS</text>
<text x="167.2" y="110.4">RD</text>
<text x="234.6" y="113.9">GND BUS</text>
<text x="258.2" y="110.8">D-SUB</text>
<text x="256.5" y="117.5">FEMALE</text>
<text x="379.6" y="116.1">4606</text>
<text x="125.6" y="139.3">GND</text>
<text x="151.7" y="154.5">BUS</text>
<text x="159.5" y="154.5">ON</text>
<text x="175.7" y="154.5">NODE</text>
<text x="159.5" y="158.7">OFF</text>
<text x="179.6" y="161.2">12</text>
<text x="179.6" y="157.7">ID</text>
<text x="21.5" y="287.2">No</text>
</g>
<g font-size="4.9">
<text x="124.5" y="67.7">=-A411</text>
<text x="184.1" y="75.5">RTS</text>
<text x="241.7" y="75.5">RTS</text>
<text x="167.2" y="81.8">V2</text>
<text x="137.2" y="88.2">34</text>
<text x="167.2" y="84.7">GR</text>
<text x="184.1" y="86.1">TXD</text>
<text x="167.2" y="97.4">RD</text>
<text x="184.1" y="96.7">RXD</text>
<text x="266" y="105.5">X1</text>
<text x="167.2" y="112.9">ERROR</text>
<text x="258.9" y="113.9">9 PIN</text>
<text x="378.9" y="109">+MDECR6A.9</text>
<text x="185.2" y="136.2">DECIMAL ROTARY</text>
<text x="213.1" y="135.1">CHASSIS</text>
<text x="234.2" y="135.1">SHLD</text>
<text x="378.9" y="132.3">+MDECR6A.11</text>
<text x="161.6" y="143.6">-S1</text>
<text x="187.3" y="143.6">-S2</text>
<text x="200" y="143.6">-S3</text>
<text x="379.6" y="139.3">4640</text>
<text x="189.4" y="147.8">10x</text>
<text x="202.1" y="147.8">1x</text>
<text x="394.1" y="283.6">Cont</text>
</g>
<g font-size="4.4">
<text x="283.3" y="149.6" transform="rotate(-90 283.3 149.6)">OFF</text>
<text x="291.7" y="149.6" transform="rotate(-90 291.7 149.6)">ON</text>
</g>
<g font-size="4">
<text x="186.6" y="154.9">8</text>
<text x="193" y="154.9">2</text>
<text x="199.3" y="154.9">8</text>
<text x="205.7" y="154.9">2</text>
<text x="193" y="157">3</text>
<text x="205.7" y="157">3</text>
</g>
<g font-size="3.5">
<text x="186.6" y="157">7</text>
<text x="199.3" y="157">7</text>
</g>
</svg>
